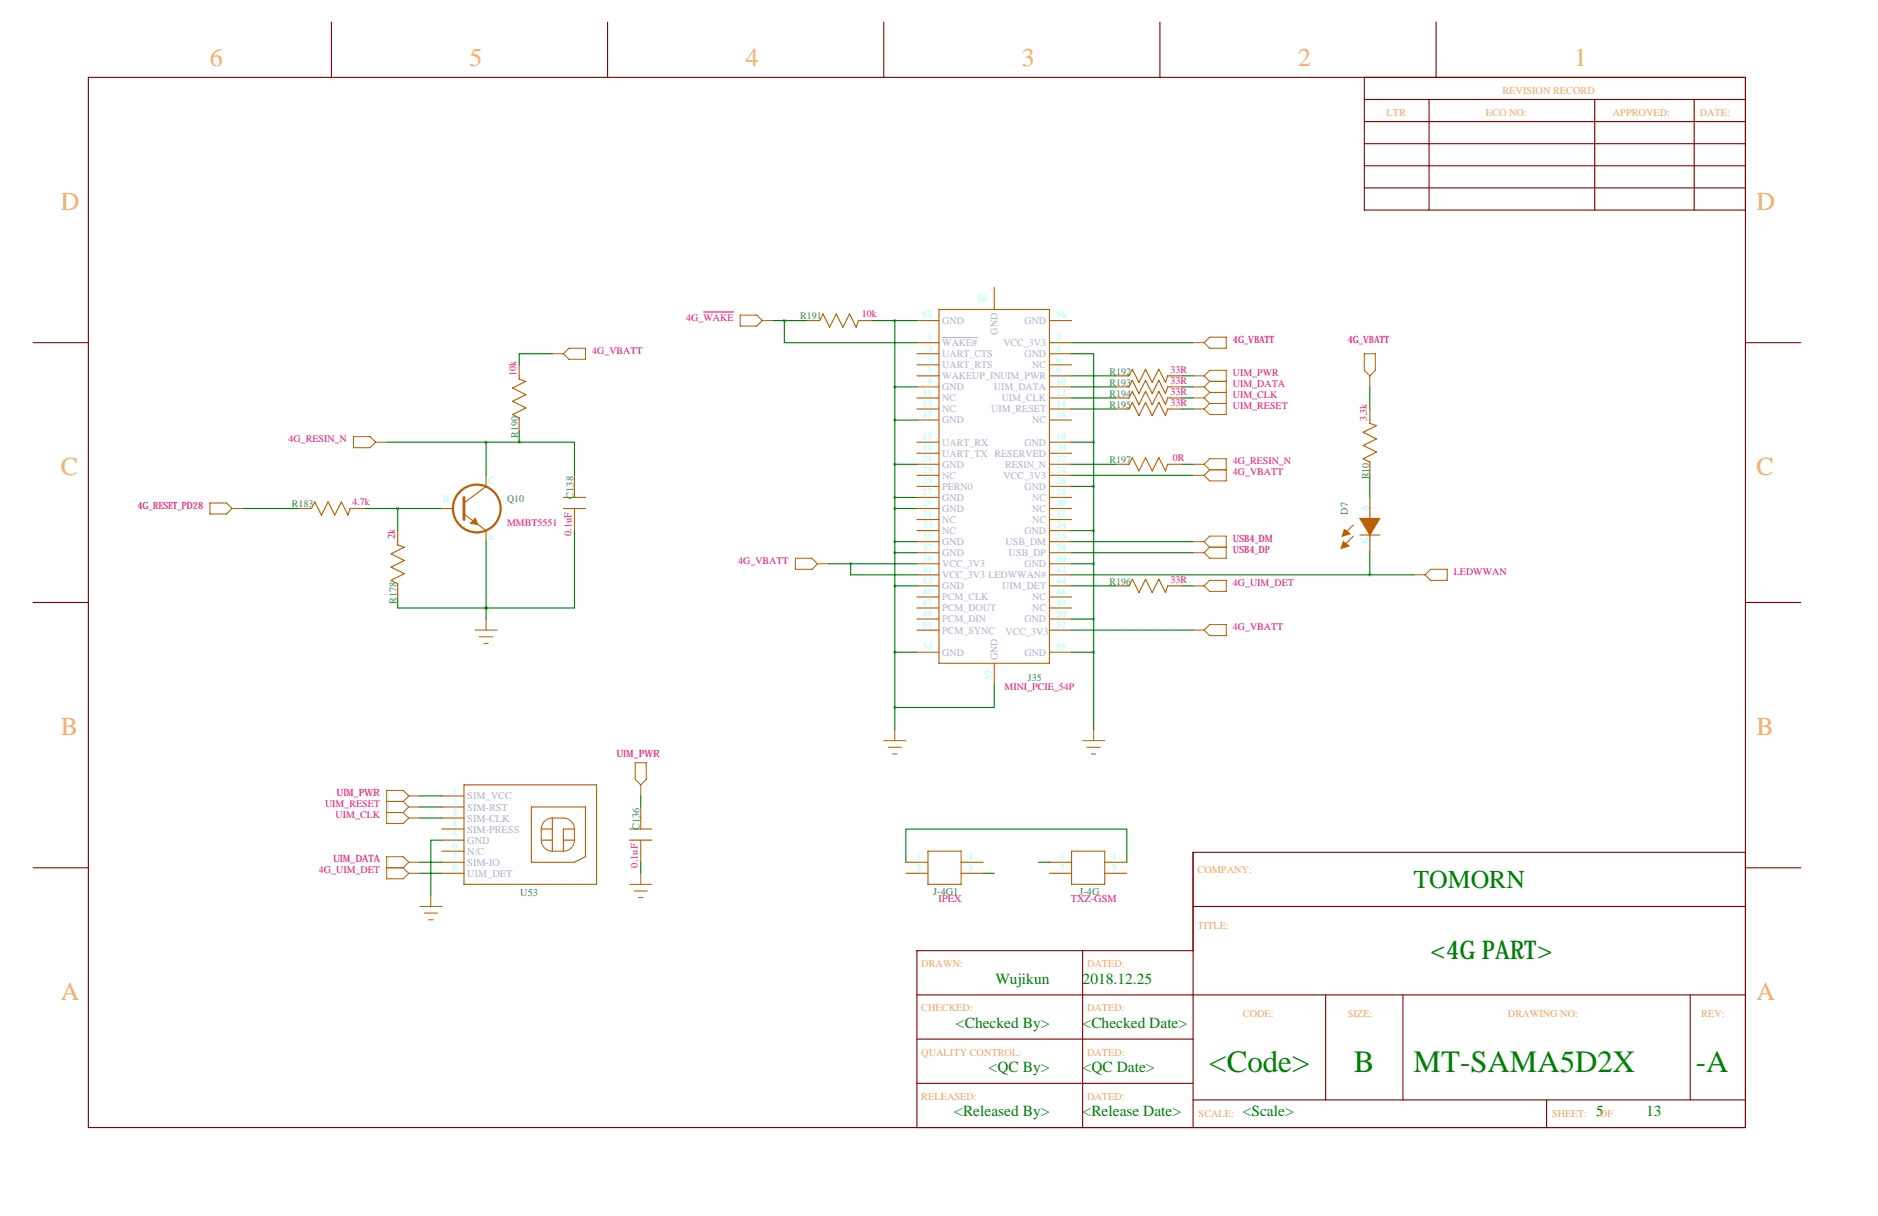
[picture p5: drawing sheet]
<svg xmlns="http://www.w3.org/2000/svg" width="432mm" height="279mm" viewBox="0 0 432 279" stroke-linecap="round" stroke-linejoin="round" font-family="sans-serif">
<g fill="none" stroke="#800000" stroke-width=".25">
<path d="M20.3 17.8h381v241.3h-381zM76.2 5.1v12.7M139.7 5.1v12.7M203.2 5.1v12.7M266.7 5.1v12.7M313.7 17.8v30.5h87.6M330.2 5.1v12.7M313.7 22.9h87.6M313.7 27.9h87.6M313.7 38.1h87.6M313.7 33h87.6M328.6 22.9v25.4"/>
<path d="M366.7 22.9v25.4M389.5 22.9v25.4M313.7 43.2h87.6M7.6 78.7h12.7M401.3 78.7h12.7M7.6 138.4h12.7M401.3 138.4h12.7M7.6 199.4h12.7M401.3 195.8h-127v63.3M401.4 199.4h12.7M248.9 218.4v40.7M274.3 208.3h127"/>
<path d="M274.3 218.4h-63.5v40.7M210.8 228.6h190.5M210.8 238.8h63.5M304.8 228.6v24.1M322.6 228.6v24.1M388.6 228.6v24.1M210.8 248.9h63.5M274.3 252.7h127M355.6 252.7v6.4"/>
</g>
<circle cx="109.6" cy="116.8" r="5.5" fill="none" stroke="#bb6000" stroke-width=".51"/>
<g fill="none" stroke="#bb6000" stroke-width=".25">
<path d="M185.4 73.7h3.1l.7-1.6 1.6 3.1 1.5-3.1 1.5 3.1 1.5-3.1 1.5 3.1 .6-1.5h3.3M210.8 78.7h5.1M210.8 73.7h5.1M215.9 71.1h25.4v81.3h-25.4zM228.6 66v5.1M241.3 78.7h5.1M241.3 73.7h5.1M119.4 83.8v3.3l1.5 .5-3 1.6 3 1.5-3 1.5 3 1.5-3 1.5 1.5 .8v3.1M210.8 81.3h5.1M210.8 83.8h5.1M210.8 86.4h5.1M210.8 88.9h5.1"/>
<path d="M210.8 91.4h5.1M210.8 94h5.1M210.8 96.5h5.1M241.3 81.3h5.1M241.3 83.8h5.1M241.3 86.4h5.1M241.3 88.9h5.1M241.3 91.4h5.1M241.3 94h5.1M241.3 96.5h5.1M256.5 86.4h3.1l.7-1.6 1.6 3.1 1.5-3.1 1.5 3.1 1.5-3.1 1.6 3.1 .5-1.5h3.3M256.5 88.9h3.1l.7-1.5 1.6 3 1.5-3 1.5 3 1.5-3 1.6 3 .5-1.5h3.3"/>
<path d="M256.5 91.4h3.1l.7-1.5 1.6 3.1 1.5-3.1 1.5 3.1 1.5-3.1 1.6 3.1 .5-1.6h3.3M256.5 94h3.1l.7-1.5 1.6 3 1.5-3 1.5 3 1.5-3 1.6 3 .5-1.5h3.3M315 94v3.3l1.5 .5-3.1 1.5 3.1 1.5-3.1 1.6 3.1 1.5-3.1 1.5 1.6 .8v3M68.6 116.8h3l.8-1.5 1.5 3.1 1.5-3.1 1.6 3.1 1.5-3.1 1.5 3.1 .5-1.6h3.3M101.6 116.8h2.5M106.7 118.1l5.1 3.8v2.6M111.8 109.2v2.6l-5.1 3.8M129.5 116.8h5.1M129.5 114.3h5.1M132.1 109.2v5.1M132.1 116.8v5.1M210.8 116.8h5.1"/>
<path d="M210.8 114.3h5.1M210.8 101.6h5.1M210.8 104.1h5.1M210.8 106.7h5.1M210.8 109.2h5.1M210.8 111.8h5.1M210.8 119.4h5.1M241.3 116.8h5.1M241.3 114.3h5.1M241.3 101.6h5.1M241.3 104.1h5.1M241.3 106.7h5.1"/>
<path d="M241.3 109.2h5.1M241.3 111.8h5.1M241.3 119.4h5.1M256.5 106.7h3.1l.7-1.5 1.6 3 1.5-3 1.5 3 1.5-3 1.6 3 .5-1.5h3.3M315 114.3v12.4M91.4 121.9v3.3l1.6 .5-3.1 1.6 3.1 1.5-3.1 1.5 3.1 1.5-3.1 1.5 1.5 .8v3.1M210.8 121.9h5.1M210.8 124.5h5.1M210.8 127h5.1M210.8 129.5h5.1M210.8 132.1h5.1M210.8 134.6h5.1"/>
<path d="M210.8 137.2h5.1M210.8 139.7h5.1M241.3 121.9h5.1M241.3 124.5h5.1M241.3 127h5.1M241.3 129.5h5.1M241.3 132.1h5.1M241.3 134.6h5.1M241.3 137.2h5.1M241.3 139.7h5.1M256.5 134.6h3.1l.7-1.5 1.6 3 1.5-3 1.5 3 1.5-3 1.6 3 .5-1.5h3.3M311.1 120.7l-2.5 2.5"/>
<path d="M311.1 123.2l-2.5 2.5M312.7 122.9h4.5M210.8 142.2h5.1M210.8 144.8h5.1M210.8 149.9h5.1M228.6 152.4v5.1M241.3 142.2h5.1M241.3 144.8h5.1M241.3 149.9h5.1M101.6 185.4h5.1M101.6 198.1h5.1M101.6 193h5.1"/>
<path d="M101.6 190.5h5.1M101.6 182.9h5.1M101.6 188h5.1M101.6 195.6h5.1M106.7 180.3h30.5v22.9h-30.5zM122.2 185.4h12.4v11.4l-2.5 1.3h-9.9zM124.5 193h2.5M124.5 190.5h2.5M127 188v7.6M129.5 193h2.6M132.1 190.5h-2.6v5.1M144.8 193h5.1"/>
<path d="M144.8 190.5h5.1M147.3 185.4v5.1M147.3 193v5.1M208.3 198.1h5.1M213.4 195.6h7.6v7.6h-7.6zM221 198.1h5.1M241.3 198.1h5.1M246.4 195.6h7.6v7.6h-7.6zM254 198.1h5.1M101.6 200.7h5.1M208.3 200.7h5.1M221 200.7h5.1"/>
<path d="M241.3 200.7h5.1M254 200.7h5.1"/>
</g>
<path d="M106.7 114.3v5.1" fill="none" stroke="#bb6000" stroke-width=".63"/>
<g fill="#bb6000" stroke="#bb6000" stroke-width=".25">
<path d="M109.3 119.1l.5 1.4-1.6-.3z"/>
<path d="M315 119.1h2.2l-2.2 3.8z"/>
<path d="M312.7 119.1h2.3v3.8z"/>
<path d="M309.1 121.7l1.3 1-1.8 .5z"/>
<path d="M308.9 124.5l1.2 1-1.7 .5z"/>
</g>
<g fill="none" stroke="#bb6000" stroke-width=".23">
<path d="M170.2 72.4h3.8l1.3 1.3-1.3 1.2h-3.8zM175.3 73.7h2.5M274.3 78.7h2.6M278.1 77.5h3.8v2.5h-3.8l-1.2-1.3zM127 81.3h2.5M130.8 80h3.8v2.5h-3.8l-1.3-1.2zM274.3 86.4h2.6M274.3 88.9h2.6M274.3 91.4h2.6M274.3 94h2.6M276.9 86.4l1.2-1.3h3.8v10.1h-3.8l-1.2-1.2M276.9 86.4l1.2 1.2"/>
<path d="M276.9 88.9l1.2 1.3M276.9 91.4l1.2 1.3M278.1 87.6h3.8M278.1 90.2h3.8M278.1 87.6l-1.2 1.3M278.1 92.7h3.8M278.1 90.2l-1.2 1.2M278.1 92.7l-1.2 1.3M313.7 81.3h2.5v3.8l-1.2 1.3-1.3-1.3zM315 86.4v2.5M48.3 115.6h3.8l1.2 1.2-1.2 1.3h-3.8zM53.3 116.8h2.6"/>
<path d="M81.3 100.3h3.8l1.3 1.3-1.3 1.3h-3.8zM86.4 101.6h2.5M274.3 106.7h2.6M274.3 109.2h2.6M276.9 106.7l1.2-1.3h3.8v5.1h-3.8l-1.2-1.3M276.9 106.7l1.2 1.2M278.1 107.9h3.8M278.1 107.9l-1.2 1.3M182.9 128.3h3.8l1.3 1.2-1.3 1.3h-3.8zM188 129.5h2.5M274.3 134.6h2.6M274.3 124.5h2.6"/>
<path d="M274.3 127h2.6M276.9 124.5l1.2-1.3h3.8v5.1h-3.8l-1.2-1.3M276.9 134.6l1.2-1.3h3.8v2.6h-3.8zM276.9 124.5l1.2 1.2M278.1 125.7h3.8M278.1 125.7l-1.2 1.3M325.1 132.1h2.6M327.7 132.1l1.2-1.3h3.8v2.5h-3.8zM109.2 144.8h5.1M110.2 146.3h3.1M111.3 147.8h1M111.8 142.2v2.6"/>
<path d="M274.3 144.8h2.6M276.9 144.8l1.2-1.3h3.8v2.5h-3.8zM146 175.3h2.6v3.8l-1.3 1.2-1.3-1.2zM203.2 170.2h5.1M204.2 171.7h3.1M205.2 173.2h1M205.7 167.6v2.6M248.9 170.2h5.1M249.9 171.7h3.1M251 173.2h1M251.5 167.6v2.6M88.9 184.1h3.8"/>
<path d="M88.9 186.7h3.8M88.9 199.4h3.8M92.7 184.1l1.3 1.3M92.7 186.7l1.3 1.3M92.7 199.4l1.3 1.3M94 188h2.5M94 182.9h2.5M94 182.9l-1.3 1.2M94 182.9l-1.3-1.3h-3.8v7.6h3.8l1.3-1.2M94 198.1l-1.3-1.3h-3.8v5.1h3.8l1.3-1.2M94 185.4h2.5M94 185.4l-1.3 1.3"/>
<path d="M94 198.1h2.5M94 198.1l-1.3 1.3M125.4 188.5a5 5 0 0 1 4.1-.5 2.54 2.54 0 0 1 2.6 2.5 5 5 0 0 1-.6 4.1 2.54 2.54 0 0 1-2 1 5 5 0 0 1-4.1-.6 2.54 2.54 0 0 1-.9-2 5 5 0 0 1 .5-4.1zM147.3 180.3v2.6M94 200.7h2.5M96.5 208.3h5.1M97.5 209.8h3.1M98.6 211.3h1M99.1 205.7v2.6M144.8 203.2h5.1M145.8 204.7h3M146.8 206.2h1"/>
<path d="M147.3 200.7v2.5"/>
</g>
<path d="M216.7 77.6h8" fill="none" stroke="#aaaad4" stroke-width=".25"/>
<path d="M161.8 71.7h6.9" fill="none" stroke="#ff0080" stroke-width=".25"/>
<g fill="none" stroke="#008000" stroke-width=".25">
<path d="M177.8 73.7h7.6M180.3 73.7v5h30.5M200.7 73.7h10.1M205.7 73.7v93.9M246.4 78.7h27.9M119.4 99.1v2.5M127 81.3h-7.6v2.5M205.7 88.9h5.1M205.7 96.5h5.1M246.4 81.3h5.1v20.3M246.4 88.9h10.1M246.4 86.4h10.1"/>
<path d="M246.4 91.4h10.1M246.4 94h10.1M271.8 88.9h2.5M271.8 86.4h2.5M271.8 91.4h2.5M271.8 94h2.5M315 88.9v5.1M55.9 116.8h12.7M83.8 116.8h17.8M88.9 101.6h30.5M91.4 116.8v5.1M111.8 101.6v7.6"/>
<path d="M119.4 101.6h12.7v7.6M205.7 116.8h5.1M205.7 106.7h5.1M205.7 114.3h5.1M246.4 101.6h5.1M246.4 106.7h10.1M246.4 111.8h5.1M246.4 109.2h27.9M251.5 101.6v66M271.8 106.7h2.5M315 109.2v5.1M91.4 137.2v2.5h20.4"/>
<path d="M111.8 139.7h.1M111.8 124.5v17.7M132.1 121.9v17.8h-20.3M190.5 129.5h20.3M195.6 129.5v2.6h15.2M205.7 124.5h5.1M205.7 127h5.1M205.7 134.6h5.1M246.4 124.5h27.9M246.4 127h27.9M246.4 134.6h10.1M246.4 121.9h5.1"/>
<path d="M246.4 129.5h5.1M246.4 132.1h78.7M271.8 134.6h2.5M315 126.7v5.4M205.7 149.9h5.1M228.6 157.5v5.1h-22.9M246.4 149.9h5.1M246.4 142.2h5.1M246.4 144.8h27.9M96.5 182.9h5.1M96.5 185.4h5.1M96.5 188h5.1"/>
<path d="M96.5 198.1h5.1M101.6 193h-2.5v12.7M147.3 182.9v2.5M147.3 198.1v2.6M208.3 198.1v-7.6h50.8v7.6M238.8 198.1h2.5M96.5 200.7h5.1M226.1 200.7h2.5"/>
</g>
<path d="M91.4 116.8a.05 .05 0 0 0 .1 0 .05 .05 0 0 0-.1 0zM205.7 149.9a.05 .05 0 0 0 .1 0 .05 .05 0 0 0-.1 0zM205.7 73.7a.05 .05 0 0 0 .1 0 .05 .05 0 0 0-.1 0zM180.3 73.7a.05 .05 0 0 0 .1 0 .05 .05 0 0 0-.1 0zM205.7 88.9a.05 .05 0 0 0 .1 0 .05 .05 0 0 0-.1 0zM205.7 96.5a.05 .05 0 0 0 .1 0 .05 .05 0 0 0-.1 0zM205.7 106.7a.05 .05 0 0 0 .1 0 .05 .05 0 0 0-.1 0zM205.7 114.3a.05 .05 0 0 0 .1 0 .05 .05 0 0 0-.1 0zM205.7 116.8a.05 .05 0 0 0 .1 0 .05 .05 0 0 0-.1 0zM205.7 124.5a.05 .05 0 0 0 .1 0 .05 .05 0 0 0-.1 0zM205.7 127a.05 .05 0 0 0 .1 0 .05 .05 0 0 0-.1 0zM205.7 134.6a.05 .05 0 0 0 .1 0 .05 .05 0 0 0-.1 0zM251.4 149.9a.05 .05 0 0 0 .1 0 .05 .05 0 0 0-.1 0zM251.4 142.2a.05 .05 0 0 0 .1 0 .05 .05 0 0 0-.1 0zM251.4 121.9a.05 .05 0 0 0 .1 0 .05 .05 0 0 0-.1 0zM251.4 129.5a.05 .05 0 0 0 .1 0 .05 .05 0 0 0-.1 0zM251.4 111.8a.05 .05 0 0 0 .1 0 .05 .05 0 0 0-.1 0zM251.4 101.6a.05 .05 0 0 0 .1 0 .05 .05 0 0 0-.1 0zM205.7 162.6a.05 .05 0 0 0 .1 0 .05 .05 0 0 0-.1 0zM314.9 132.1a.05 .05 0 0 0 .1 0 .05 .05 0 0 0-.1 0zM111.7 101.6a.05 .05 0 0 0 .1 0 .05 .05 0 0 0-.1 0zM111.7 139.7a.05 .05 0 0 0 .1 0 .05 .05 0 0 0-.1 0zM111.7 139.7a.05 .05 0 0 0 .1 0 .05 .05 0 0 0-.1 0z" fill="#008000" stroke="#008000" stroke-width=".63"/>
<g font-size="7.1" fill="#008000">
<text x="278" y="246.3">&lt;Code&gt;</text>
<text x="311.3" y="246.3">B</text>
<text x="325" y="246.3">MT-SAMA5D2X</text>
<text x="389.9" y="246.3">-A</text>
</g>
<g font-size="5.9" fill="#ffad5b">
<text x="48.3" y="15.2">6</text>
<text x="107.9" y="15.2">5</text>
<text x="171.4" y="15.2">4</text>
<text x="234.9" y="15.2">3</text>
<text x="298.4" y="15.2">2</text>
<text x="361.9" y="15.2">1</text>
<text x="14" y="48.3">D</text>
<text x="403.9" y="48.3">D</text>
<text x="14" y="109.2">C</text>
<text x="403.9" y="109.2">C</text>
<text x="14" y="168.9">B</text>
<text x="403.9" y="168.9">B</text>
<text x="14" y="229.9">A</text>
<text x="403.9" y="229.9">A</text>
</g>
<g font-size="5.9" fill="#008000">
<text x="325" y="204">TOMORN</text>
<text x="328.8" y="220.4">&lt;4G PART&gt;</text>
</g>
<g font-size="3.6" fill="#008000">
<text x="228.9" y="226">Wujikun</text>
<text x="248.9" y="226">2018.12.25</text>
<text x="219.8" y="236.2">&lt;Checked By&gt;</text>
<text x="248.9" y="236.2">&lt;Checked Date&gt;</text>
<text x="227.3" y="246.3">&lt;QC By&gt;</text>
<text x="248.9" y="246.3">&lt;QC Date&gt;</text>
<text x="219.4" y="256.5">&lt;Released By&gt;</text>
<text x="248.9" y="256.5">&lt;Release Date&gt;</text>
<text x="285.7" y="256.5">&lt;Scale&gt;</text>
<text x="367" y="256.5">5</text>
<text x="378.5" y="256.5">13</text>
</g>
<g font-size="2.4" fill="#ffad5b">
<text x="345.4" y="21.6">REVISION RECORD</text>
<text x="318.8" y="26.7">LTR</text>
<text x="341.6" y="26.7">ECO NO:</text>
<text x="370.8" y="26.7">APPROVED:</text>
<text x="390.8" y="26.7">DATE:</text>
<text x="275.3" y="200.7">COMPANY:</text>
<text x="275.3" y="213.4">TITLE:</text>
<text x="211.8" y="222.2">DRAWN:</text>
<text x="249.9" y="222.2">DATED:</text>
<text x="211.8" y="232.4">CHECKED:</text>
<text x="249.9" y="232.4">DATED:</text>
<text x="285.7" y="233.7">CODE:</text>
<text x="309.9" y="233.7">SIZE:</text>
<text x="346.7" y="233.7">DRAWING NO:</text>
<text x="391.2" y="233.7">REV:</text>
<text x="211.8" y="242.6">QUALITY CONTROL:</text>
<text x="249.9" y="242.6">DATED:</text>
<text x="211.8" y="252.7">RELEASED:</text>
<text x="249.9" y="252.7">DATED:</text>
<text x="275.6" y="256.5">SCALE:</text>
<text x="356.9" y="256.5">SHEET:</text>
<text x="367.9" y="256.5">OF</text>
</g>
<g font-size="2.4" fill="#008080">
<text x="131.8" y="114.6" transform="rotate(-90 131.8 114.6)">C138</text>
<text x="309.9" y="118.3" transform="rotate(-90 309.9 118.3)">D7</text>
<text x="91.2" y="138.7" transform="rotate(-90 91.2 138.7)">R178</text>
<text x="147.1" y="190.8" transform="rotate(-90 147.1 190.8)">C136</text>
<text x="119.6" y="205.9">U53</text>
<text x="214.6" y="205.6">J-4G1</text>
<text x="248.2" y="205.6">J-4G</text>
</g>
<g font-size="2.4" fill="#9bffff">
<text x="314.6" y="117.6" transform="rotate(-90 314.6 117.6)">A</text>
<text x="314.6" y="125.1" transform="rotate(-90 314.6 125.1)">K</text>
<text x="104" y="182.4">1</text>
<text x="104" y="184.9">2</text>
<text x="104" y="187.5">3</text>
<text x="104" y="190">4</text>
<text x="104" y="192.5">5</text>
<text x="104" y="195.1">6</text>
<text x="104" y="197.6">7</text>
<text x="210.7" y="197.6">1</text>
<text x="222.5" y="197.6">4</text>
<text x="243.7" y="197.6">1</text>
<text x="255.5" y="197.6">4</text>
<text x="104" y="200.2">8</text>
<text x="210.7" y="200.2">2</text>
<text x="222.5" y="200.2">3</text>
<text x="243.7" y="200.2">2</text>
<text x="255.5" y="200.2">3</text>
</g>
<g font-size="2.4" fill="#ff0080">
<text x="90.8" y="123.9" transform="rotate(-90 90.8 123.9)">2k</text>
<text x="131.4" y="123.1" transform="rotate(-90 131.4 123.1)">0.1uF</text>
<text x="146.7" y="199.3" transform="rotate(-90 146.7 199.3)">0.1uF</text>
<text x="215.8" y="207.4">IPEX</text>
<text x="246.2" y="207.4">TXZ-GSM</text>
</g>
<g font-size="2.4" fill="#aaaad4">
<text x="107.4" y="183.7">SIM_VCC</text>
<text x="107.4" y="186.2">SIM-RST</text>
<text x="107.4" y="188.8">SIM-CLK</text>
<text x="107.4" y="191.3">SIM-PRESS</text>
<text x="107.4" y="193.8">GND</text>
<text x="107.4" y="196.4">N/C</text>
<text x="107.4" y="198.9">SIM-IO</text>
<text x="107.4" y="201.5">UIM_DET</text>
</g>
<g font-size="2.3" fill="#9bffff">
<text x="224.6" y="69.4">58</text>
<text x="212.1" y="73.2">53</text>
<text x="242.8" y="73.2">56</text>
<text x="213.2" y="78.2">1</text>
<text x="213.2" y="80.8">3</text>
<text x="213.2" y="83.3">5</text>
<text x="242.8" y="78.2">2</text>
<text x="242.8" y="80.8">4</text>
<text x="242.8" y="83.3">6</text>
<text x="213.2" y="85.9">7</text>
<text x="213.2" y="88.4">9</text>
<text x="242.8" y="85.9">8</text>
<text x="242.8" y="88.4">10</text>
<text x="212.1" y="90.9">11</text>
<text x="212.1" y="93.5">13</text>
<text x="242.8" y="90.9">12</text>
<text x="242.8" y="93.5">14</text>
<text x="212.1" y="96">15</text>
<text x="212.1" y="101.1">17</text>
<text x="242.8" y="96">16</text>
<text x="242.8" y="101.1">18</text>
<text x="212.1" y="103.6">19</text>
<text x="212.1" y="106.2">21</text>
<text x="242.8" y="103.6">20</text>
<text x="242.8" y="106.2">22</text>
<text x="112.3" y="111.3">C</text>
<text x="212.1" y="108.7">23</text>
<text x="212.1" y="111.3">25</text>
<text x="212.1" y="113.8">27</text>
<text x="242.8" y="108.7">24</text>
<text x="242.8" y="111.3">26</text>
<text x="242.8" y="113.8">28</text>
<text x="101.8" y="115.4">B</text>
<text x="212.1" y="116.3">29</text>
<text x="212.1" y="118.9">31</text>
<text x="242.8" y="116.3">30</text>
<text x="242.8" y="118.9">32</text>
<text x="112.3" y="124">E</text>
<text x="212.1" y="121.4">33</text>
<text x="212.1" y="124">35</text>
<text x="242.8" y="121.4">34</text>
<text x="242.8" y="124">36</text>
<text x="212.1" y="126.5">37</text>
<text x="212.1" y="129">39</text>
<text x="212.1" y="131.6">41</text>
<text x="242.8" y="126.5">38</text>
<text x="242.8" y="129">40</text>
<text x="242.8" y="131.6">42</text>
<text x="212.1" y="134.1">43</text>
<text x="212.1" y="136.7">45</text>
<text x="242.8" y="134.1">44</text>
<text x="242.8" y="136.7">46</text>
<text x="212.1" y="139.2">47</text>
<text x="212.1" y="141.7">49</text>
<text x="242.8" y="139.2">48</text>
<text x="242.8" y="141.7">50</text>
<text x="212.1" y="144.3">51</text>
<text x="212.1" y="149.4">54</text>
<text x="242.8" y="144.3">52</text>
<text x="242.8" y="149.4">55</text>
<text x="228.1" y="156.2" transform="rotate(-90 228.1 156.2)">57</text>
</g>
<g font-size="2.3" fill="#ff0080">
<text x="157.8" y="73.7">4G_WAKE</text>
<text x="198.2" y="72.9">10k</text>
<text x="136.1" y="81.3">4G_VBATT</text>
<text x="283.5" y="78.7">4G_VBATT</text>
<text x="309.9" y="78.7">4G_VBATT</text>
<text x="118.7" y="86.3" transform="rotate(-90 118.7 86.3)">10k</text>
<text x="269.1" y="85.6">33R</text>
<text x="269.1" y="88.2">33R</text>
<text x="283.5" y="86.4">UIM_PWR</text>
<text x="283.5" y="88.9">UIM_DATA</text>
<text x="269.1" y="90.7">33R</text>
<text x="269.1" y="93.3">33R</text>
<text x="283.5" y="91.4">UIM_CLK</text>
<text x="283.5" y="94">UIM_RESET</text>
<text x="66.3" y="101.6">4G_RESIN_N</text>
<text x="314.2" y="96.8" transform="rotate(-90 314.2 96.8)">3.3k</text>
<text x="269.7" y="106">0R</text>
<text x="283.5" y="106.7">4G_RESIN_N</text>
<text x="283.5" y="109.2">4G_VBATT</text>
<text x="31.6" y="116.8">4G_RESET_PD28</text>
<text x="81" y="116.1">4.7k</text>
<text x="116.6" y="121">MMBT5551</text>
<text x="283.5" y="124.5">USB4_DM</text>
<text x="169.7" y="129.5">4G_VBATT</text>
<text x="283.5" y="127">USB4_DP</text>
<text x="269.1" y="133.9">33R</text>
<text x="283.5" y="134.6">4G_UIM_DET</text>
<text x="334.3" y="132.1">LEDWWAN</text>
<text x="283.5" y="144.8">4G_VBATT</text>
<text x="231" y="158.5">MINI_PCIE_54P</text>
<text x="141.7" y="174">UIM_PWR</text>
<text x="74.7" y="185.4">UIM_RESET</text>
<text x="77.4" y="182.9">UIM_PWR</text>
<text x="77.2" y="188">UIM_CLK</text>
<text x="73.3" y="200.7">4G_UIM_DET</text>
<text x="76.6" y="198.1">UIM_DATA</text>
</g>
<g font-size="2.3" fill="#008080">
<text x="183.9" y="73.4">R191</text>
<text x="255.1" y="86.1">R192</text>
<text x="255.1" y="88.6">R193</text>
<text x="255.1" y="91.2">R194</text>
<text x="255.1" y="93.7">R195</text>
<text x="119.1" y="100.5" transform="rotate(-90 119.1 100.5)">R190</text>
<text x="255.1" y="106.4">R197</text>
<text x="314.7" y="110.1" transform="rotate(-90 314.7 110.1)">R10</text>
<text x="67.1" y="116.6">R183</text>
<text x="116.6" y="115.3">Q10</text>
<text x="255.1" y="134.4">R196</text>
<text x="236.4" y="156.4">J35</text>
</g>
<g font-size="2.3" fill="#aaaad4">
<text x="216.7" y="74.4">GND</text>
<text x="229.4" y="76.9" transform="rotate(-90 229.4 76.9)">GND</text>
<text x="235.6" y="74.4">GND</text>
<text x="216.7" y="79.5">WAKE#</text>
<text x="216.7" y="82.1">UART_CTS</text>
<text x="230.7" y="79.5">VCC_3V3</text>
<text x="235.6" y="82.1">GND</text>
<text x="216.7" y="84.6">UART_RTS</text>
<text x="216.7" y="87.1">WAKEUP_INUIM_PWR</text>
<text x="216.7" y="89.7">GND</text>
<text x="228.5" y="89.7">UIM_DATA</text>
<text x="237.3" y="84.6">NC</text>
<text x="216.7" y="92.2">NC</text>
<text x="216.7" y="94.8">NC</text>
<text x="227.9" y="94.8">UIM_RESET</text>
<text x="230.3" y="92.2">UIM_CLK</text>
<text x="216.7" y="97.3">GND</text>
<text x="237.3" y="97.3">NC</text>
<text x="216.7" y="102.4">UART_RX</text>
<text x="216.7" y="104.9">UART_TX RESERVED</text>
<text x="216.7" y="107.5">GND</text>
<text x="231.1" y="107.5">RESIN_N</text>
<text x="235.6" y="102.4">GND</text>
<text x="216.7" y="110">NC</text>
<text x="216.7" y="112.5">PERN0</text>
<text x="230.7" y="110">VCC_3V3</text>
<text x="235.6" y="112.5">GND</text>
<text x="216.7" y="115.1">GND</text>
<text x="216.7" y="117.6">GND</text>
<text x="237.3" y="115.1">NC</text>
<text x="237.3" y="117.6">NC</text>
<text x="216.7" y="120.2">NC</text>
<text x="216.7" y="122.7">NC</text>
<text x="216.7" y="125.2">GND</text>
<text x="231.2" y="125.2">USB_DM</text>
<text x="235.6" y="122.7">GND</text>
<text x="237.3" y="120.2">NC</text>
<text x="216.7" y="127.8">GND</text>
<text x="216.7" y="130.3">VCC_3V3</text>
<text x="232" y="127.8">USB_DP</text>
<text x="235.6" y="130.3">GND</text>
<text x="216.7" y="132.9">VCC_3V3 LEDWWAN#</text>
<text x="216.7" y="135.4">GND</text>
<text x="216.7" y="137.9">PCM_CLK</text>
<text x="230.4" y="135.4">UIM_DET</text>
<text x="237.3" y="137.9">NC</text>
<text x="216.7" y="140.5">PCM_DOUT</text>
<text x="216.7" y="143">PCM_DIN</text>
<text x="235.6" y="143">GND</text>
<text x="237.3" y="140.5">NC</text>
<text x="216.7" y="145.6">PCM_SYNC</text>
<text x="231.2" y="145.8">VCC_3V3</text>
<text x="216.7" y="150.6">GND</text>
<text x="229.4" y="151.6" transform="rotate(-90 229.4 151.6)">GND</text>
<text x="235.6" y="150.6">GND</text>
</g>
</svg>
